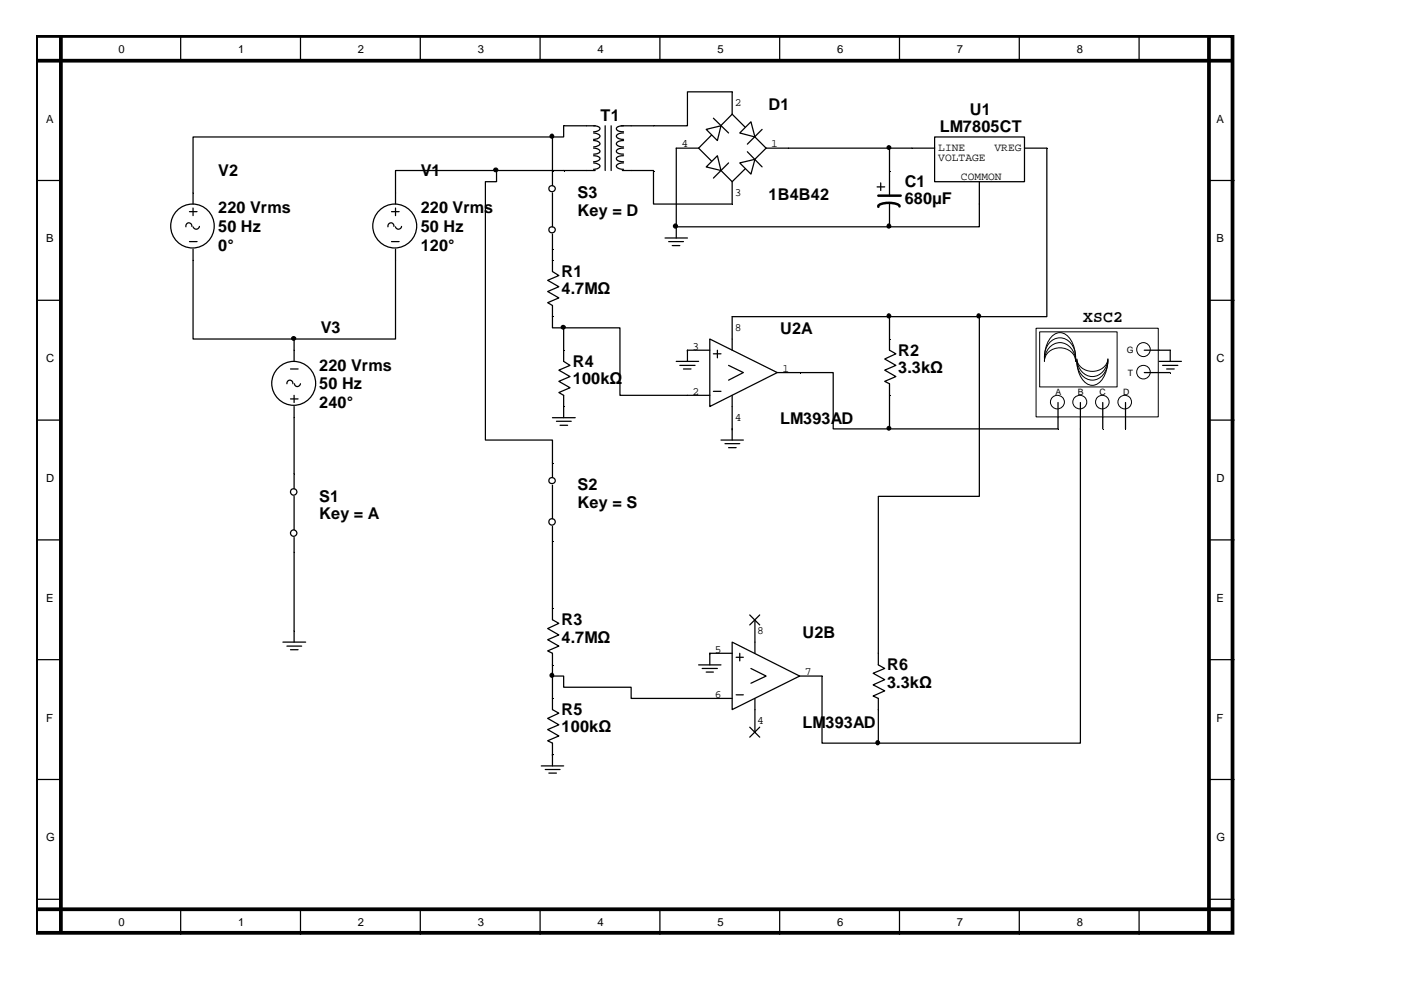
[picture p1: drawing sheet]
<svg xmlns="http://www.w3.org/2000/svg" width="297mm" height="210mm" viewBox="0 0 297 210" stroke-linecap="round" stroke-linejoin="round" font-family="sans-serif">
<path d="M7.7 7.6h253.6v190.2h-253.6zM7.7 12.9h253.4M12.9 7.6v189.9M256.3 7.6v189.9M7.7 192.8h253.4" fill="none" stroke="#000" stroke-width=".79"/>
<g fill="none" stroke="#000" stroke-width=".26">
<path d="M38.3 7.6v5.3M63.7 7.6v5.3M89.1 7.6v5.3M114.5 7.6v5.3M139.9 7.6v5.3M165.3 7.6v5.3M190.7 7.6v5.3M216.1 7.6v5.3M241.5 7.6v5.3M7.7 38.3h5.2M119.5 26.7h6.7M119.5 36.2h6.7"/>
<path d="M125.9 26.7a.95 .95 0 0 1 1.2 .8l-.4 .3-.8 .1M125.9 28.2a1.36 1.36 0 0 1 1.3 .7 1.15 1.15 0 0 1-1.3 .6M125.9 29.8h.4a.73 .73 0 0 1 .8 .9l-1.2 .5M125.9 31.4h.4a.73 .73 0 0 1 .8 .9l-1.2 .4M125.9 33a.95 .95 0 0 1 1.2 .8l-.4 .3-.8 .2M125.9 34.5a1.36 1.36 0 0 1 1.3 .7 1.15 1.15 0 0 1-1.3 .7M128.3 26.7v9.5M129.6 26.7v9.5M131.7 26.7h6.9M131.9 36.2h6.7M132.2 26.7h-.6a.73 .73 0 0 0-.9 .8 1.71 1.71 0 0 0 1.5 .4M132.2 28.2h-.1a1.41 1.41 0 0 0-1.4 .7 1.45 1.45 0 0 0 1.5 .6"/>
<path d="M132.2 29.8h-.1a1.41 1.41 0 0 0-1.4 .7 1.45 1.45 0 0 0 1.5 .7M132.2 31.4h-.1a1.32 1.32 0 0 0-1.4 .7 1.47 1.47 0 0 0 1.5 .6M132.2 33h-.6a.73 .73 0 0 0-.9 .8 1.71 1.71 0 0 0 1.5 .5M132.2 34.5h-.1a1.41 1.41 0 0 0-1.4 .7 1.45 1.45 0 0 0 1.5 .7M151.3 25.1l3.2 3.1M154.5 34.5l-3.2 3.3M155.2 24.2l7.2 7.2-7.2 7.1-7.1-7.1zM158.5 32.2l3.1 3.2M161.6 27.4l-3.1 3.2M256.3 38.3h5.4M40.2 44.9h1.6M40.2 51.2h1.6"/>
<path d="M40.7 48a.65 .65 0 0 0-.7-.8 .65 .65 0 0 0-.6 .9M40.9 52.8v19.1h21.5M40.9 40.9v2.4M40.9 44.1v1.6M42.3 48l-.1 .2a.68 .68 0 0 1-.7 .4 .68 .68 0 0 1-.6-.5M83 44.9h1.6M83 51.2h1.6M83.5 48a.65 .65 0 0 0-.7-.8 .65 .65 0 0 0-.5 .9M83.9 52.8v19.1h-21.5M83.9 40.9v2.4M83.9 44.1v1.6M85.1 48a.64 .64 0 0 1-.6 .6 .64 .64 0 0 1-.6-.5"/>
<path d="M7.7 63.7h5.2M61.6 78.2h1.6M62.4 71.9v4.7M256.3 63.7h5.4M7.7 89.1h5.2M60.8 81.4a.65 .65 0 0 1 .7-.8 .65 .65 0 0 1 .6 .8M61.6 84.6h1.6M62.4 83.8v1.5M62.4 86.2v2.4M62.4 81.4a.64 .64 0 0 0 .7 .6 .64 .64 0 0 0 .6-.6M256.3 89.1h5.4M7.7 114.5h5.2"/>
<path d="M256.3 114.5h5.4M7.7 139.9h5.2M256.3 139.9h5.4M7.7 165.3h5.2M256.3 165.3h5.4M7.7 190.7h5.2M38.3 192.8v5.3M63.7 192.8v5.3M89.1 192.8v5.3M114.5 192.8v5.3M139.9 192.8v5.3M165.3 192.8v5.3"/>
<path d="M190.7 192.8v5.3M216.1 192.8v5.3M241.5 192.8v5.3M256.3 190.7h5.4"/>
<circle cx="40.8" cy="47.9" r="4.6"/>
<circle cx="83.7" cy="47.9" r="4.6"/>
<circle cx="62.3" cy="71.8" r=".41"/>
<circle cx="62.3" cy="81.3" r="4.6"/>
</g>
<path d="M119.6 26.7l.1 .1zM119.6 36.2l.1 .1zM138.6 26.7l.1 .1zM138.6 36.2l.1 .1zM41 41l.1 .1zM41 55.3l.1 .1zM83.9 41v.1zM83.9 55.3v.1zM62.4 74.3l.1 .1zM62.4 88.6h.1z" fill="#000"/>
<circle cx="62.3" cy="71.8" r=".41" fill="#000"/>
<path d="M156.8 34.5l3.3-.7-.9 3.1z" fill-rule="evenodd" fill="#fff"/>
<path d="M156.8 34.5l3.3-.7-.9 3.1z" fill="none" stroke="#000" stroke-width=".26"/>
<path d="M156.8 28.2l2.4-2.4 .9 3.2z" fill-rule="evenodd" fill="#fff"/>
<path d="M156.8 28.2l2.4-2.4 .9 3.2z" fill="none" stroke="#000" stroke-width=".26"/>
<path d="M149.7 27.4l3.2-.7-.8 3.1z" fill="#fff"/>
<path d="M149.7 27.4l3.2-.7-.8 3.1z" fill="none" stroke="#000" stroke-width=".26"/>
<path d="M152.1 33l.8 3.2-3.2-.8z" fill="#fff"/>
<g fill="none" stroke="#000" stroke-width=".26">
<path d="M119.5 26.7v2.3h-78.6v11.9M138.6 36.2v7.1h16.6v-4.8M148.1 31.4h-4.7v19.1M152.1 33l.8 3.2-3.2-.8zM155.2 24.2v-4.7h-9.4v7.2h-7.2M162.4 31.4h35.8M186 39.6h1.6M186.7 38.8v1.6M188.6 31.4v10.1M198.2 29h19v9.5h-19zM207.6 38.5v9.6h-19M217.2 31.4h4.8v35.7h-66.8v7.2"/>
<path d="M117.1 55.2v2.4l1.4 .8-2.4 1 2.4 1.4-2.4 1 2.4 1.4-2.4 1 1 .6v2.3M141 50.5h4.8M141.8 51.2h3.1M142.5 52.1h1.6M143.4 48.1h.1M143.4 48.1h45.2M188.6 43v5.1M119.5 74.3v2.3l1.4 .9-2.4 1 2.4 1.3-2.4 1.1 2.4 1.3-2.4 1 1 .6v4.8M143.4 76.6h4.7M144.1 77.5h3.3M144.9 78.2h1.6M145.8 74.3h.1"/>
<path d="M145.8 74.3h4.7M145.8 74.3v2.3M150.5 71.9l14.3 7.1-14.3 7.2zM151.3 75h1.6M152.1 74.3v1.6M154.5 77.5l3.1 1.5-3.1 1.6M164.8 79h4.7M188.6 67.1v7.2l1.3 .7-2.3 1.1 2.3 1.4-2.3 1 2.3 1.3-2.3 1.1 1 .5v2.4M245.7 76.6h4.8M246.5 77.5h3.2M247.4 78.2h1.6M248.1 74.3v2.3"/>
<path d="M117.1 88.6h4.9M118 89.3h3.1M118.7 90.2h1.7M145.8 83.8h4.7M151.3 83h1.6M152.9 93.3h4.7M153.7 94.1h3.1M154.5 94.9h1.6M155.2 90.9h.1M155.2 83.8v9.5M117.1 129v2.4l1.4 .8-2.4 1.1 2.4 1.3-2.4 1 2.4 1.4-2.4 1 1 .5v12l1.4 .7-2.4 1.1 2.4 1.4-2.4 1 2.4 1.3-2.4 1.1 1 .5v4.8M150.5 138.5h.1"/>
<path d="M150.5 138.5v2.5M150.5 138.5h4.7M155.2 136.1l14.3 7.2-14.3 7.2zM156.1 139.4h1.5M156.8 138.5v1.6M159 130.4l2.1 2.1M160.1 131.4v7.1M161.1 130.4l-2.1 2.1M186.2 138.5v2.5l1.4 .7-2.5 1 2.5 1.4-2.5 1.1 2.5 1.3-2.5 1.1 1.1 .5v2.4M117.1 143.3h2.4v2.4h14.3v2.4h21.4M148.1 141h4.8M148.9 141.7h3.2"/>
<path d="M149.7 142.5h1.6M156.1 147.3h1.5M159 154.2l2.1 2.1M159.2 141.7l3.2 1.6-3.2 1.6M160.1 148.1v7.1M161.1 154.2l-2.1 2.1M169.5 143.3h4.8M114.8 162.4h4.7M115.6 163.2h3.1M116.4 163.9h1.6M117.1 160h.1"/>
<circle cx="117" cy="28.9" r=".4"/>
<circle cx="188.5" cy="31.3" r=".39"/>
<circle cx="143.2" cy="47.9" r=".42"/>
<circle cx="188.4" cy="47.9" r=".4"/>
<circle cx="188.4" cy="67" r=".4"/>
<circle cx="207.5" cy="67" r=".4"/>
<circle cx="117" cy="143.2" r=".4"/>
</g>
<g fill="#000">
<path d="M155.3 19.6h.1zM143.4 31.4l.1 .1zM167.2 31.4l.1 .1zM188.7 36.2l.1 .1zM193.4 31.4l.1 .1zM222 31.4v.1zM117.2 55.3l.1 .1zM143.4 48.1l.1 .1zM155.3 43.3l.1 .1zM188.7 48.1l.1 .1zM207.7 43.3l.1 .1zM117.2 67.1l.1 .1z"/>
<path d="M119.6 74.3l.1 .1zM145.8 74.3v.1zM155.3 67.1l.1 .1zM169.6 79.1l.1 .1zM188.7 71.9l.1 .1zM248.2 74.3l.1 .1zM119.6 86.2l.1 .1zM145.8 83.8v.1zM155.3 90.9l.1 .1zM188.7 83.8l.1 .1zM117.2 129l.1 .1zM150.6 138.6l.1 .1z"/>
<path d="M160.1 131.5v.1zM186.2 138.6l.1 .1zM117.2 141l.1 .1zM117.2 148.1l.1 .1zM150.6 148.1l.1 .1zM160.1 155.3v.1zM174.4 143.3l.1 .1zM186.2 150.5l.1 .1zM117.2 160l.1 .1z"/>
</g>
<g fill="#000">
<circle cx="117" cy="28.9" r=".4"/>
<circle cx="188.5" cy="31.3" r=".39"/>
<circle cx="143.2" cy="47.9" r=".42"/>
<circle cx="188.4" cy="47.9" r=".4"/>
<circle cx="188.4" cy="67" r=".4"/>
<circle cx="207.5" cy="67" r=".4"/>
<circle cx="117" cy="143.2" r=".4"/>
</g>
<path d="M186.2 41.5h4.8M190.7 43.8v-.1a3.3 3.3 0 0 0-3-.7 1.5 1.5 0 0 0-1.5 .8v.1" fill="none" stroke="#000" stroke-width=".53"/>
<path d="M219.7 69.7h25.9v18.7h-25.9z" fill="#fff"/>
<path d="M219.7 69.6h25.9v18.8h-25.9z" fill="none" stroke="#000" stroke-width=".21"/>
<circle cx="224.2" cy="85.3" r="1.46" fill="#fff"/>
<circle cx="224.2" cy="85.3" r="1.46" fill="none" stroke="#000" stroke-width=".21"/>
<path d="M224.3 85.3v3.3" fill="none" stroke="#000" stroke-width=".26"/>
<circle cx="229" cy="85.3" r="1.45" fill="#fff"/>
<circle cx="229" cy="85.3" r="1.45" fill="none" stroke="#000" stroke-width=".21"/>
<path d="M229.1 85.3v3.3" fill="none" stroke="#000" stroke-width=".26"/>
<circle cx="242.4" cy="74.1" r="1.47" fill="#fff"/>
<circle cx="242.4" cy="74.1" r="1.47" fill="none" stroke="#000" stroke-width=".21"/>
<path d="M242.6 74.3h3.1" fill="none" stroke="#000" stroke-width=".26"/>
<circle cx="242.4" cy="78.9" r="1.45" fill="#fff"/>
<circle cx="242.4" cy="78.9" r="1.45" fill="none" stroke="#000" stroke-width=".21"/>
<path d="M242.6 79h3.1" fill="none" stroke="#000" stroke-width=".26"/>
<path d="M220.5 70.4h16.4v11.6h-16.4z" fill="#fff"/>
<path d="M220.4 70.4h16.5v11.6h-16.5zM221.4 76.1a6.6 6.6 0 0 1 2.2-5.2 2.36 2.36 0 0 1 3.3 .9 7.4 7.4 0 0 1 1.1 4.3" fill="none" stroke="#000" stroke-width=".21"/>
<circle cx="233.7" cy="85.3" r="1.45" fill="#fff"/>
<circle cx="233.7" cy="85.3" r="1.45" fill="none" stroke="#000" stroke-width=".21"/>
<path d="M233.8 85.3v3.3" fill="none" stroke="#000" stroke-width=".26"/>
<circle cx="238.5" cy="85.3" r="1.43" fill="#fff"/>
<g fill="none" stroke="#000" stroke-width=".21">
<path d="M221.4 75.9a3.8 3.8 0 0 1 3.3-4.3 3.9 3.9 0 0 1 3.3 4.3M222.4 73.8a3.1 3.1 0 0 1 3.1-1.1 3.1 3.1 0 0 1 2.3 2.3l.2 1.6a3.4 3.4 0 0 0-2.6-2.8 3.4 3.4 0 0 0-3.6 1.5l-.4 1.2a4.3 4.3 0 0 1 1-2.7zM228.3 76.4a5.3 5.3 0 0 0 2.7 5.2 2.71 2.71 0 0 0 3.1-1.8 8 8 0 0 0 .8-3.4M228.3 76.6a3.6 3.6 0 0 0 4 3.9 3.9 3.9 0 0 0 2.6-3.9M228.3 76.1a3.4 3.4 0 0 0 5.8 1.7l.7-1.1 .1-.6a3.4 3.4 0 0 1-4.6 3.4 4 4 0 0 1-2-3.4z"/>
<circle cx="238.5" cy="85.3" r="1.43"/>
</g>
<g fill="none" stroke="#000" stroke-width=".26">
<path d="M105.3 36.2h-21.4v4.7M105.3 36.2v2.3h-2.4v54.8h14.2v8M105.3 36.2h14.2M117.1 29v10.4M117.1 40.9v7.2M117.1 49.6v5.6M117.1 67.1v2.4h2.4M119.5 69.5h11.9v14.3h14.4M119.5 69.5v4.8M169.5 79h7.2v11.9h11.9M207.6 67.1v38.1h-21.4v33.3M245.7 74.3h2.4"/>
<path d="M245.7 79h2.4M62.4 88.6v15M188.6 83.8v7.1M224.3 88.6v2.3h-35.7M229.1 88.6v69h-42.9M233.8 88.6v2.3M238.6 85.3v5.6M62.4 105.2v7.2M62.4 114v22.1M117.1 102.9v7.1M117.1 111.6v17.4M60 136.1h4.8"/>
<path d="M60.8 137h3.2M61.6 137.8h1.6M174.3 143.3v14.3h11.9M186.2 150.5v7.1"/>
<circle cx="105.1" cy="36" r=".41"/>
<circle cx="117.1" cy="48.7" r=".67"/>
<circle cx="117.1" cy="40" r=".67"/>
<circle cx="119.4" cy="69.4" r=".41"/>
<circle cx="188.5" cy="90.8" r=".39"/>
<circle cx="62.3" cy="104.3" r=".68"/>
<circle cx="62.3" cy="113" r=".68"/>
<circle cx="117" cy="110.7" r=".68"/>
<circle cx="117.1" cy="101.9" r=".67"/>
<circle cx="186.1" cy="157.5" r=".4"/>
</g>
<g fill="#000">
<path d="M117.2 36.2l.1 .1zM117.2 52.8l.1 .1zM248.2 74.3l.1 .1zM248.2 79.1l.1 .1zM117.2 98.1l.1 .1zM224.3 90.9l.1 .1zM229.1 90.9l.1 .1zM233.9 90.9l.1 .1zM238.6 90.9l.1 .1zM62.4 117.2l.1 .1zM62.4 100.5l.1 .1zM117.2 114.8l.1 .1z"/>
<path d="M62.4 133.9h.1z"/>
</g>
<g fill="#000">
<circle cx="105.1" cy="36" r=".41"/>
<circle cx="119.4" cy="69.4" r=".41"/>
<circle cx="188.5" cy="90.8" r=".39"/>
<circle cx="186.1" cy="157.5" r=".4"/>
</g>
<g font-size="3.4">
<text x="162.9" y="23.3">D1</text>
<text x="127.3" y="25.7">T1</text>
<text x="199.3" y="28">LM7805CT</text>
<text x="205.6" y="24.3">U1</text>
<text x="46.3" y="37.3">V2</text>
<text x="89.2" y="37.3">V1</text>
<text x="191.8" y="39.7">C1</text>
<text x="46.3" y="45.2">220 Vrms</text>
<text x="89.2" y="45.2">220 Vrms</text>
<text x="122.5" y="42.1">S3</text>
<text x="122.5" y="45.8">Key = D</text>
<text x="162.9" y="42.3">1B4B42</text>
<text x="191.8" y="43.3">680µF</text>
<text x="46.3" y="49.2">50 Hz</text>
<text x="46.3" y="53.2">0°</text>
<text x="89.2" y="49.2">50 Hz</text>
<text x="89.2" y="53.2">120°</text>
<text x="119.1" y="58.8">R1</text>
<text x="119.1" y="62.4">4.7MΩ</text>
<text x="68" y="70.6">V3</text>
<text x="165.4" y="70.9">U2A</text>
<text x="229.7" y="68.2">XSC2</text>
<text x="121.5" y="77.8">R4</text>
<text x="190.5" y="75.4">R2</text>
<text x="67.7" y="78.6">220 Vrms</text>
<text x="67.7" y="82.6">50 Hz</text>
<text x="121.5" y="81.4">100kΩ</text>
<text x="190.5" y="79.1">3.3kΩ</text>
<text x="67.7" y="86.5">240°</text>
<text x="165.4" y="89.9">LM393AD</text>
<text x="67.7" y="106.3">S1</text>
<text x="122.5" y="104">S2</text>
<text x="122.5" y="107.7">Key = S</text>
<text x="67.7" y="110.1">Key = A</text>
<text x="119.1" y="132.6">R3</text>
<text x="119.1" y="136.2">4.7MΩ</text>
<text x="170.1" y="135.2">U2B</text>
<text x="188.1" y="142.1">R6</text>
<text x="188.1" y="145.8">3.3kΩ</text>
<text x="119.1" y="151.6">R5</text>
<text x="119.1" y="155.3">100kΩ</text>
<text x="170.1" y="154.3">LM393AD</text>
</g>
<g font-size="2.4">
<text x="25.1" y="11.2">0</text>
<text x="50.5" y="11.2">1</text>
<text x="75.9" y="11.2">2</text>
<text x="101.3" y="11.2">3</text>
<text x="126.7" y="11.2">4</text>
<text x="152.1" y="11.2">5</text>
<text x="177.5" y="11.2">6</text>
<text x="202.9" y="11.2">7</text>
<text x="228.3" y="11.2">8</text>
<text x="155.8" y="22.5">2</text>
<text x="9.8" y="26">A</text>
<text x="257.9" y="26">A</text>
<text x="144.5" y="31.2">4</text>
<text x="163.5" y="31.2">1</text>
<text x="198.9" y="32.1">LINE</text>
<text x="198.9" y="34.2">VOLTAGE</text>
<text x="210.9" y="32.1">VREG</text>
<text x="155.8" y="41.6">3</text>
<text x="203.7" y="38.2">COMMON</text>
<text x="9.8" y="51.4">B</text>
<text x="257.9" y="51.4">B</text>
<text x="155.8" y="70.2">8</text>
<text x="9.8" y="76.8">C</text>
<text x="146.9" y="74.2">3</text>
<text x="257.9" y="76.8">C</text>
<text x="146.9" y="83.7">2</text>
<text x="165.9" y="78.9">1</text>
<text x="155.8" y="89.2">4</text>
<text x="9.8" y="102.2">D</text>
<text x="257.9" y="102.2">D</text>
<text x="9.8" y="127.6">E</text>
<text x="257.9" y="127.6">E</text>
<text x="160.6" y="134.5">8</text>
<text x="151.6" y="138.4">5</text>
<text x="170.6" y="143.2">7</text>
<text x="151.6" y="147.9">6</text>
<text x="9.8" y="153">F</text>
<text x="160.6" y="153.5">4</text>
<text x="257.9" y="153">F</text>
<text x="9.8" y="178.4">G</text>
<text x="257.9" y="178.4">G</text>
<text x="25.1" y="196.3">0</text>
<text x="50.5" y="196.3">1</text>
<text x="75.9" y="196.3">2</text>
<text x="101.3" y="196.3">3</text>
<text x="126.7" y="196.3">4</text>
<text x="152.1" y="196.3">5</text>
<text x="177.5" y="196.3">6</text>
<text x="202.9" y="196.3">7</text>
<text x="228.3" y="196.3">8</text>
</g>
<g font-size="1.9">
<text x="238.9" y="74.9">G</text>
<text x="223.8" y="83.7">A</text>
<text x="228.6" y="83.7">B</text>
<text x="233.1" y="83.7">C</text>
<text x="238.1" y="83.7">D</text>
<text x="239.1" y="79.7">T</text>
</g>
</svg>
